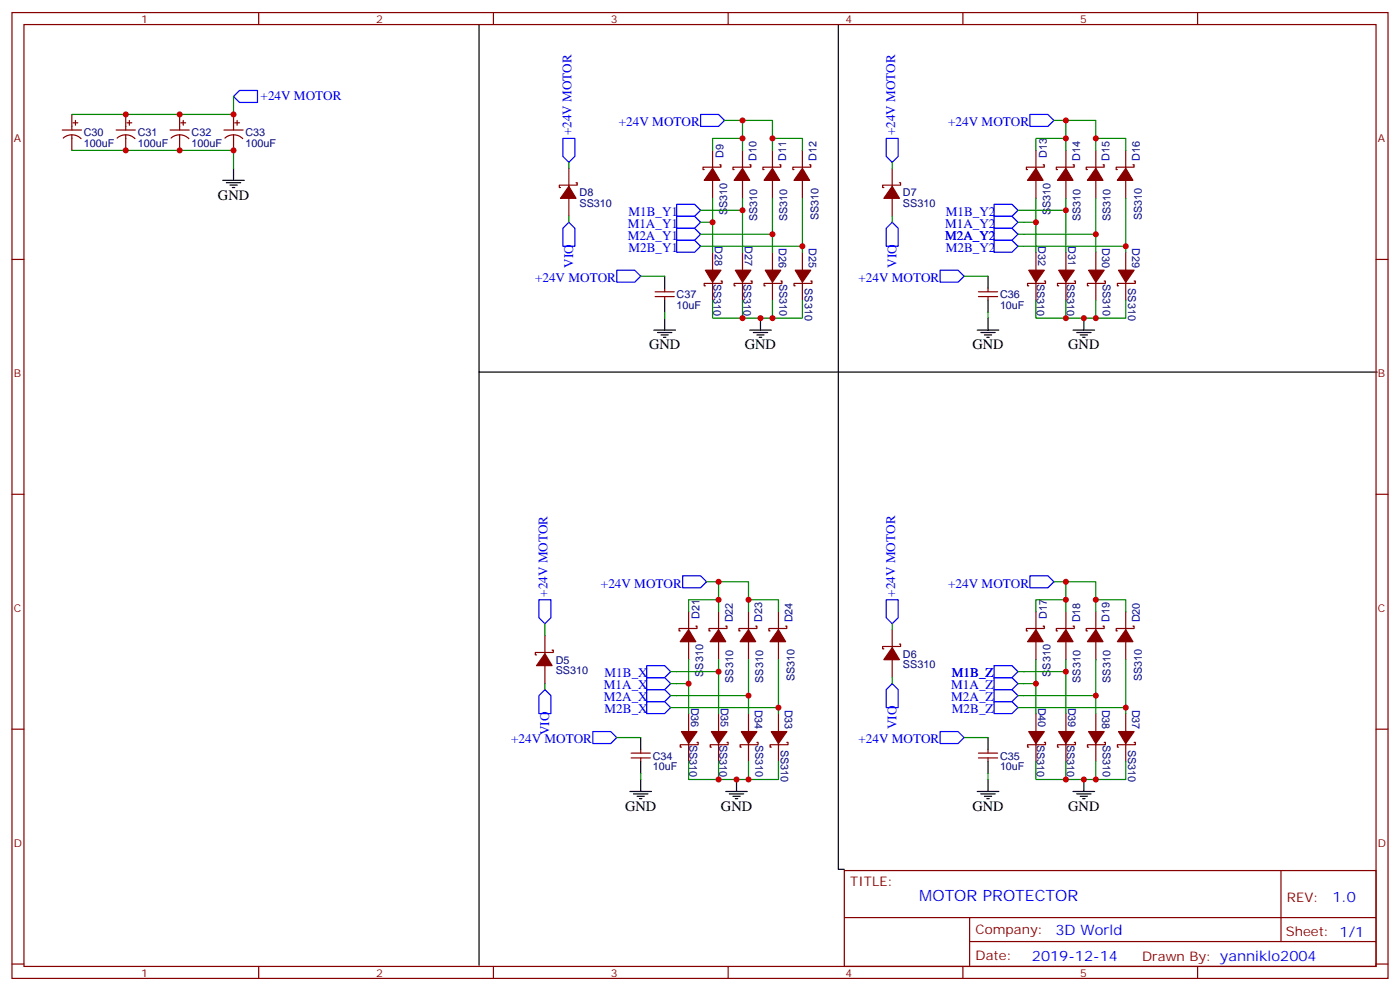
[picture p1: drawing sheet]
<svg xmlns="http://www.w3.org/2000/svg" width="412mm" height="292mm" viewBox="0 0 412 292" stroke-linecap="round" stroke-linejoin="round" font-family="sans-serif">
<g fill="none" stroke="#000" stroke-width=".35">
<path d="M141.1 7.2v102.3h105.8v146.4h1.8M246.9 7.2v102.3h158.8M65.6 53.1h6.4M66.7 53.8h4.2M67.7 54.5h2.1M68.4 55.2h.7M68.8 49.6v3.5M192.6 97.2h6.4M193.7 97.9h4.2M194.7 98.6h2.1M195.4 99.3h.7M195.8 81.3v3.5"/>
<path d="M195.8 88.4v3.5M195.8 93.7v3.5M220.8 97.2h6.4M221.9 97.9h4.2M223 98.6h2.1M223.7 99.3h.7M224 93.7v3.5M287.9 97.2h6.3M288.9 97.9h4.3M290 98.6h2.1M290.7 99.3h.7M291 81.3v3.5"/>
<path d="M291 88.4v3.5M291 93.7v3.5M316.1 97.2h6.3M317.1 97.9h4.3M318.2 98.6h2.1M318.9 99.3h.7M319.3 93.7v3.5M141.1 109.5v174.7M188.7 217.1v3.6M291 217.1v3.6M185.6 233h6.3M186.6 233.7h4.3"/>
<path d="M187.7 234.4h2.1M188.4 235.1h.7M188.7 224.2v3.5M188.7 229.5v3.5M213.8 233h6.3M214.8 233.7h4.3M215.9 234.4h2.1M216.6 235.1h.7M217 229.5v3.5M287.9 233h6.3M288.9 233.7h4.3M290 234.4h2.1"/>
<path d="M290.7 235.1h.7M291 224.2v3.5M291 229.5v3.5M316.1 233h6.3M317.1 233.7h4.3M318.2 234.4h2.1M318.9 235.1h.7M319.3 229.5v3.5"/>
</g>
<g fill="none" stroke="#870000" stroke-width=".35">
<path d="M3.5 3.7h405.4v284.3h-405.4zM7.1 7.2h398.2v277.3h-398.2zM76.2 3.7v3.5M145.3 3.7v3.5M214.5 3.7v3.5M283.6 3.7v3.5M352.8 3.7v3.5M18.3 38.3h5.7M21.2 33.7v4.6M21.2 39.7v4.6M21.5 36.2h1.4M22.2 35.5v1.4"/>
<path d="M34.2 38.3h5.7M37 33.7v4.6M37 39.7v4.6M37.4 36.2h1.4M38.1 35.5v1.4M50.1 38.3h5.6M52.9 33.7v4.6M52.9 39.7v4.6M53.3 36.2h1.4M54 35.5v1.4M66 38.3h5.6M68.8 33.7v4.6"/>
<path d="M68.8 39.7v4.6M69.1 36.2h1.5M69.8 35.5v1.4M18.6 40.7a3.8 3.8 0 0 1 5.3 .1M34.5 40.7a3.8 3.8 0 0 1 5.2 .1M50.4 40.7a3.8 3.8 0 0 1 5.2 .1M66.3 40.7a3.8 3.8 0 0 1 5.2 .1M167.6 49.6v5.3M167.6 58.4v5.3M169.7 53.8h.3v.7h-5.3v.7h.4M209.9 44.3v5.3M209.9 53.1v5.3"/>
<path d="M212 48.5h.4v.7h-5.3v.7h.3M218.7 44.3v5.3M218.7 53.1v5.3M220.8 48.5h.4v.7h-5.3v.7h.4M227.5 44.3v5.3M227.5 53.1v5.3M229.7 48.5h.3v.7h-5.3v.7h.4M236.4 44.3v5.3M236.4 53.1v5.3M238.5 48.5h.3v.7h-5.3v.7h.4M262.8 49.6v5.3M262.8 58.4v5.3"/>
<path d="M264.9 53.8h.4v.7h-5.3v.7h.3M305.2 44.3v5.3M305.2 53.1v5.3M307.3 48.5h.3v.7h-5.3v.7h.4M314 44.3v5.3M314 53.1v5.3M316.1 48.5h.3v.7h-5.3v.7h.4M322.8 44.3v5.3M322.8 53.1v5.3M324.9 48.5h.4v.7h-5.3v.7h.3M331.6 44.3v5.3M331.6 53.1v5.3"/>
<path d="M333.7 48.5h.4v.7h-5.3v.7h.3M3.5 76.4h3.6M209.9 74.3v5.3M218.7 74.3v5.3M227.5 74.3v5.3M236.4 74.3v5.3M305.2 74.3v5.3M314 74.3v5.3M322.8 74.3v5.3M331.6 74.3v5.3M405.3 76.4h3.6M193 87.3h5.6"/>
<path d="M193 85.9h5.6M195.8 84.8v1.1M195.8 87.3v1.1M209.9 83.1v5.3M212.4 82.7h.3v.7h-5.3v.7h.4M218.7 83.1v5.3M221.2 82.7h.3v.7h-5.2v.7h.3M227.5 83.1v5.3M230 82.7h.4v.7h-5.3v.7h.3M236.4 83.1v5.3M238.8 82.7h.4v.7h-5.3v.7h.3M288.2 87.3h5.7"/>
<path d="M288.2 85.9h5.7M291 84.8v1.1M291 87.3v1.1M305.2 83.1v5.3M307.6 82.7h.4v.7h-5.3v.7h.3M314 83.1v5.3M316.4 82.7h.4v.7h-5.3v.7h.4M322.8 83.1v5.3M325.3 82.7h.3v.7h-5.3v.7h.4M331.6 83.1v5.3M334.1 82.7h.3v.7h-5.3v.7h.4M3.5 145.5h3.6"/>
<path d="M405.3 145.5h3.6M160.5 187.1v5.3M160.5 196v5.3M162.6 191.4h.4v.7h-5.3v.7h.3M202.8 180.1v5.3M202.8 188.9v5.3M205 184.3h.3v.7h-5.3v.7h.4M211.7 180.1v5.3M211.7 188.9v5.3M213.8 184.3h.3v.7h-5.3v.7h.4M220.5 180.1v5.3M220.5 188.9v5.3"/>
<path d="M222.6 184.3h.4v.7h-5.3v.7h.3M229.3 180.1v5.3M229.3 188.9v5.3M231.4 184.3h.4v.7h-5.3v.7h.3M262.8 185.4v5.3M262.8 194.2v5.3M264.9 189.6h.4v.7h-5.3v.7h.3M305.2 180.1v5.3M305.2 188.9v5.3M307.3 184.3h.3v.7h-5.3v.7h.4M314 180.1v5.3M314 188.9v5.3"/>
<path d="M316.1 184.3h.3v.7h-5.3v.7h.4M322.8 180.1v5.3M322.8 188.9v5.3M324.9 184.3h.4v.7h-5.3v.7h.3M331.6 180.1v5.3M331.6 188.9v5.3M333.7 184.3h.4v.7h-5.3v.7h.3M3.5 214.7h3.6M202.8 210.1v5.3M202.8 218.9v5.3M205.3 218.5h.4v.8h-5.3v.7h.3M211.7 210.1v5.3"/>
<path d="M211.7 218.9v5.3M214.1 218.5h.4v.8h-5.3v.7h.3M220.5 210.1v5.3M220.5 218.9v5.3M223 218.5h.3v.8h-5.3v.7h.4M229.3 210.1v5.3M229.3 218.9v5.3M231.8 218.5h.3v.8h-5.3v.7h.4M305.2 210.1v5.3M305.2 218.9v5.3M307.6 218.5h.4v.8h-5.3v.7h.3M314 210.1v5.3"/>
<path d="M314 218.9v5.3M316.4 218.5h.4v.8h-5.3v.7h.4M322.8 210.1v5.3M322.8 218.9v5.3M325.3 218.5h.3v.8h-5.3v.7h.4M331.6 210.1v5.3M331.6 218.9v5.3M334.1 218.5h.3v.8h-5.3v.7h.4M405.3 214.7h3.6M185.9 223.1h5.7M185.9 221.7h5.7M188.7 220.7v1"/>
<path d="M188.7 223.1v1.1M288.2 223.1h5.7M288.2 221.7h5.7M291 220.7v1M291 223.1v1.1M248.7 256.3h156.6v28.2h-156.6zM377.3 256.3v20.9M248.7 270.1h156.5M285.6 277.2h119.6M285.6 270.1v14.2M3.5 283.8h3.6M76.2 284.5v3.5"/>
<path d="M145.3 284.5v3.5M214.5 284.5v3.5M283.6 284.5v3.5M352.8 284.5v3.5M405.3 283.8h3.6"/>
</g>
<g fill="#870000" stroke="#870000" stroke-width=".35">
<path d="M160.5 192.4l2.1 3.6h-4.6z"/>
<path d="M262.8 190.7l2.1 3.5h-4.6z"/>
<path d="M167.6 54.9l2.1 3.5h-4.6z"/>
<path d="M262.8 54.9l2.1 3.5h-4.6z"/>
<path d="M209.9 49.6l2.1 3.5h-4.6z"/>
<path d="M218.7 49.6l2.1 3.5h-4.5z"/>
<path d="M227.5 49.6l2.2 3.5h-4.6z"/>
<path d="M236.4 49.6l2.1 3.5h-4.6z"/>
<path d="M305.2 49.6l2.1 3.5h-4.6z"/>
<path d="M314 49.6l2.1 3.5h-4.6z"/>
<path d="M322.8 49.6l2.1 3.5h-4.6z"/>
<path d="M331.6 49.6l2.1 3.5h-4.6z"/>
<path d="M305.2 185.4l2.1 3.5h-4.6z"/>
<path d="M314 185.4l2.1 3.5h-4.6z"/>
<path d="M322.8 185.4l2.1 3.5h-4.6z"/>
<path d="M331.6 185.4l2.1 3.5h-4.6z"/>
<path d="M202.8 185.4l2.2 3.5h-4.6z"/>
<path d="M211.7 185.4l2.1 3.5h-4.6z"/>
<path d="M220.5 185.4l2.1 3.5h-4.6z"/>
<path d="M229.3 185.4l2.1 3.5h-4.6z"/>
<path d="M234.2 79.6h4.6l-2.4 3.5z"/>
<path d="M225.4 79.6h4.6l-2.5 3.5z"/>
<path d="M216.6 79.6h4.6l-2.5 3.5z"/>
<path d="M207.8 79.6h4.6l-2.5 3.5z"/>
<path d="M329.5 79.6h4.6l-2.5 3.5z"/>
<path d="M320.7 79.6h4.6l-2.5 3.5z"/>
<path d="M311.9 79.6h4.5l-2.4 3.5z"/>
<path d="M303 79.6h4.6l-2.4 3.5z"/>
<path d="M227.2 215.4h4.6l-2.5 3.5z"/>
<path d="M218.4 215.4h4.6l-2.5 3.5z"/>
<path d="M209.5 215.4h4.6l-2.4 3.5z"/>
<path d="M200.7 215.4h4.6l-2.5 3.5z"/>
<path d="M329.5 215.4h4.6l-2.5 3.5z"/>
<path d="M320.7 215.4h4.6l-2.5 3.5z"/>
<path d="M311.9 215.4h4.5l-2.4 3.5z"/>
<path d="M303 215.4h4.6l-2.4 3.5z"/>
</g>
<g fill="none" stroke="#00f" stroke-width=".35">
<path d="M68.8 28.4l1.8-1.8h5.2v3.6h-5.2zM206.4 33.7h5.3l1.7 1.8-1.7 1.7h-5.3zM303.4 33.7h5.3l1.7 1.8-1.7 1.7h-5.3zM165.8 40.7h3.5v5.3l-1.7 1.8-1.8-1.8zM261.1 40.7h3.5v5.3l-1.8 1.8-1.7-1.8zM167.6 65.4l1.7 1.8v5.3h-3.5v-5.3zM181.7 79.6h5.3l1.7 1.7-1.7 1.8h-5.3zM199.3 60.1h5.3l1.8 1.8-1.8 1.8h-5.3zM199.3 63.7h5.3l1.8 1.7-1.8 1.8h-5.3zM199.3 67.2h5.3l1.8 1.8-1.8 1.7h-5.3zM199.3 70.7h5.3l1.8 1.8-1.8 1.8h-5.3zM262.8 65.4l1.8 1.8v5.3h-3.5v-5.3z"/>
<path d="M276.9 79.6h5.3l1.8 1.7-1.8 1.8h-5.3zM292.8 60.1h5.3l1.8 1.8-1.8 1.8h-5.3zM292.8 63.7h5.3l1.8 1.7-1.8 1.8h-5.3zM292.8 67.2h5.3l1.8 1.8-1.8 1.7h-5.3zM292.8 70.7h5.3l1.8 1.8-1.8 1.8h-5.3zM158.7 176.6h3.6v5.3l-1.8 1.7-1.8-1.7zM201.1 169.5h5.3l1.7 1.8-1.7 1.7h-5.3zM261.1 176.6h3.5v5.3l-1.8 1.7-1.7-1.7zM303.4 169.5h5.3l1.7 1.8-1.7 1.7h-5.3zM190.5 196h5.3l1.8 1.7-1.8 1.8h-5.3zM190.5 199.5h5.3l1.8 1.8-1.8 1.7h-5.3zM292.8 199.5h5.3l1.8 1.8-1.8 1.7h-5.3z"/>
<path d="M292.8 196h5.3l1.8 1.7-1.8 1.8h-5.3zM158.7 204.8l1.8-1.8 1.8 1.8v5.3h-3.6zM174.6 215.4h5.3l1.8 1.7-1.8 1.8h-5.3zM190.5 203h5.3l1.8 1.8-1.8 1.8h-5.3zM190.5 206.6h5.3l1.8 1.7-1.8 1.8h-5.3zM262.8 201.3l1.8 1.7v5.3h-3.5v-5.3zM276.9 215.4h5.3l1.8 1.7-1.8 1.8h-5.3zM292.8 206.6h5.3l1.8 1.7-1.8 1.8h-5.3zM292.8 203h5.3l1.8 1.8-1.8 1.8h-5.3z"/>
</g>
<g fill="none" stroke="#008700" stroke-width=".35">
<path d="M68.8 28.4v5.3h-47.6M213.4 35.5h14.1v8.8M218.7 35.5v8.8M310.4 35.5h12.4v8.8M314 35.5v8.8M21.2 44.3h47.6v5.3M167.6 47.8v1.8M209.9 58.4v7h-3.5M218.7 40.7h-8.8v3.6M218.7 58.4v3.5h-12.3M227.5 40.7h8.9v3.6M227.5 58.4v10.6h-21.1"/>
<path d="M236.4 58.4v14.1h-30M262.8 47.8v1.8M305.2 58.4v7h-5.3M314 58.4v3.5h-14.1M314 40.7h-8.8v3.6M322.8 58.4v10.6h-22.9M322.8 40.7h8.8v3.6M331.6 58.4v14.1h-31.7M167.6 63.7v1.7M209.9 65.4v8.9M218.7 61.9v12.4M227.5 69v5.3"/>
<path d="M236.4 72.5v1.8M262.8 63.7v1.7M305.2 65.4v8.9M314 61.9v12.4M322.8 69v5.3M331.6 72.5v1.8M188.7 81.3h7.1M195.8 91.9v1.8M209.9 88.4v5.3h8.8M218.7 88.4v5.3h8.8v-5.3M236.4 88.4v5.3h-8.9M284 81.3h7"/>
<path d="M291 91.9v1.8M305.2 88.4v5.3h8.8M314 88.4v5.3h8.8v-5.3M331.6 88.4v5.3h-8.8M208.1 171.3h12.4v8.8M211.7 176.6h-8.9v3.5M211.7 171.3v8.8M220.5 176.6h8.8v3.5M310.4 171.3h12.4v8.8M314 176.6h-8.8v3.5M314 171.3v8.8M322.8 176.6h8.8v3.5"/>
<path d="M160.5 183.6v3.5M202.8 194.2v7.1h-5.2M211.7 194.2v3.5h-14.1M211.7 197.7v12.4M220.5 194.2v10.6h-22.9M229.3 194.2v14.1h-31.7M262.8 183.6v1.8M262.8 199.5v1.8M305.2 194.2v7.1h-5.3M314 194.2v3.5h-14.1M314 197.7v12.4M322.8 194.2v10.6h-22.9"/>
<path d="M331.6 194.2v14.1h-31.7M160.5 201.3v1.7M181.7 217.1h7M202.8 201.3v8.8M220.5 204.8v5.3M229.3 208.3v1.8M284 217.1h7M305.2 201.3v8.8M322.8 204.8v5.3M331.6 208.3v1.8M188.7 227.7v1.8M202.8 224.2v5.3h8.9"/>
<path d="M211.7 224.2v5.3h8.8v-5.3M229.3 224.2v5.3h-8.8M291 227.7v1.8M305.2 224.2v5.3h8.8M314 224.2v5.3h8.8v-5.3M331.6 224.2v5.3h-8.8"/>
</g>
<g fill="#c00">
<circle cx="37" cy="44.3" r=".88"/>
<circle cx="322.8" cy="176.6" r=".88"/>
<circle cx="68.8" cy="44.3" r=".88"/>
<circle cx="331.6" cy="72.5" r=".88"/>
<circle cx="305.2" cy="65.4" r=".88"/>
<circle cx="314" cy="40.7" r=".88"/>
<circle cx="314" cy="93.7" r=".88"/>
<circle cx="319.3" cy="93.7" r=".88"/>
<circle cx="322.8" cy="93.7" r=".88"/>
<circle cx="314" cy="35.5" r=".88"/>
<circle cx="322.8" cy="40.7" r=".88"/>
<circle cx="314" cy="61.9" r=".88"/>
<circle cx="322.8" cy="69" r=".88"/>
<circle cx="236.4" cy="72.5" r=".88"/>
<circle cx="209.9" cy="65.4" r=".88"/>
<circle cx="218.7" cy="40.7" r=".88"/>
<circle cx="218.7" cy="93.7" r=".88"/>
<circle cx="224" cy="93.7" r=".88"/>
<circle cx="227.5" cy="93.7" r=".88"/>
<circle cx="218.7" cy="35.5" r=".88"/>
<circle cx="227.5" cy="40.7" r=".88"/>
<circle cx="218.7" cy="61.9" r=".88"/>
<circle cx="227.5" cy="69" r=".88"/>
<circle cx="220.5" cy="204.8" r=".88"/>
<circle cx="211.7" cy="197.7" r=".88"/>
<circle cx="220.5" cy="176.6" r=".88"/>
<circle cx="211.7" cy="171.3" r=".88"/>
<circle cx="220.5" cy="229.5" r=".88"/>
<circle cx="217" cy="229.5" r=".88"/>
<circle cx="211.7" cy="229.5" r=".88"/>
<circle cx="211.7" cy="176.6" r=".88"/>
<circle cx="202.8" cy="201.3" r=".88"/>
<circle cx="229.3" cy="208.3" r=".88"/>
<circle cx="322.8" cy="204.8" r=".88"/>
<circle cx="314" cy="197.7" r=".88"/>
<circle cx="314" cy="171.3" r=".88"/>
<circle cx="322.8" cy="229.5" r=".88"/>
<circle cx="319.3" cy="229.5" r=".88"/>
<circle cx="314" cy="229.5" r=".88"/>
<circle cx="314" cy="176.6" r=".88"/>
<circle cx="305.2" cy="201.3" r=".88"/>
<circle cx="331.6" cy="208.3" r=".88"/>
<circle cx="68.8" cy="33.7" r=".88"/>
<circle cx="52.9" cy="33.7" r=".88"/>
<circle cx="37" cy="33.7" r=".88"/>
<circle cx="52.9" cy="44.3" r=".88"/>
</g>
<text font-size="4.6" fill="#00f" x="270.8" y="265.3">MOTOR PROTECTOR</text>
<g font-size="4.2">
<text x="64.2" y="58.7">GND</text>
<text x="191.2" y="102.8">GND</text>
<text x="219.4" y="102.8">GND</text>
<text x="286.5" y="102.8">GND</text>
<text x="314.7" y="102.8">GND</text>
<text x="184.1" y="238.7">GND</text>
<text x="212.4" y="238.7">GND</text>
<text x="286.5" y="238.7">GND</text>
<text x="314.7" y="238.7">GND</text>
</g>
<g font-size="4.2" fill="#00f">
<text x="392.5" y="265.6">1.0</text>
<text x="310.9" y="275.1">3D World</text>
<text x="304" y="282.9">2019-12-14</text>
</g>
<g font-size="3.9" fill="#00f">
<text x="76.8" y="29.3">+24V MOTOR</text>
<text x="168.3" y="39.9" transform="rotate(-90 168.3 39.9)">+24V MOTOR</text>
<text x="182.3" y="37.2">+24V MOTOR</text>
<text x="263.7" y="39.8" transform="rotate(-90 263.7 39.8)">+24V MOTOR</text>
<text x="279.3" y="37.2">+24V MOTOR</text>
<text x="185.1" y="63.5">M1B_Y1</text>
<text x="278.6" y="63.5">M1B_Y2</text>
<text x="184.9" y="67">M1A_Y1</text>
<text x="184.9" y="70.5">M2A_Y1</text>
<text x="278.4" y="70.5">M2A_Y2</text>
<text x="278.4" y="67">M1A_Y2</text>
<text x="185.1" y="74.1">M2B_Y1</text>
<text x="278.6" y="74.1">M2B_Y2</text>
<text x="157.6" y="83">+24V MOTOR</text>
<text x="168.8" y="78.9" transform="rotate(-90 168.8 78.9)">VIO</text>
<text x="252.9" y="83">+24V MOTOR</text>
<text x="264.1" y="78.9" transform="rotate(-90 264.1 78.9)">VIO</text>
<text x="177" y="173">+24V MOTOR</text>
<text x="279.3" y="173">+24V MOTOR</text>
<text x="161.3" y="175.7" transform="rotate(-90 161.3 175.7)">+24V MOTOR</text>
<text x="263.7" y="175.7" transform="rotate(-90 263.7 175.7)">+24V MOTOR</text>
<text x="177.9" y="202.8">M1A_X</text>
<text x="178.1" y="199.3">M1B_X</text>
<text x="280.2" y="202.8">M1A_Z</text>
<text x="280.4" y="199.3">M1B_Z</text>
<text x="177.9" y="206.4">M2A_X</text>
<text x="178.1" y="209.9">M2B_X</text>
<text x="280.2" y="206.4">M2A_Z</text>
<text x="280.4" y="209.9">M2B_Z</text>
<text x="264.1" y="214.7" transform="rotate(-90 264.1 214.7)">VIO</text>
<text x="150.6" y="218.9">+24V MOTOR</text>
<text x="161.8" y="216.5" transform="rotate(-90 161.8 216.5)">VIO</text>
<text x="252.9" y="218.9">+24V MOTOR</text>
</g>
<g font-size="3.9" fill="#800">
<text x="250.5" y="260.9">TITLE:</text>
<text x="379.1" y="265.6">REV:</text>
<text x="287.4" y="275.1">Company:</text>
<text x="378.7" y="275.7">Sheet: 1/1</text>
<text x="287.4" y="282.8">Date:</text>
<text x="336.4" y="282.8">Drawn By: yanniklo2004</text>
</g>
<g font-size="3.2" fill="#800">
<text x="41.6" y="6.7">1</text>
<text x="110.8" y="6.7">2</text>
<text x="179.9" y="6.7">3</text>
<text x="249.1" y="6.7">4</text>
<text x="318.2" y="6.7">5</text>
<text x="4.1" y="41.8">A</text>
<text x="405.9" y="41.8">A</text>
<text x="4.1" y="110.9">B</text>
<text x="405.9" y="110.9">B</text>
<text x="4.1" y="180.1">C</text>
<text x="405.9" y="180.1">C</text>
<text x="4.1" y="249.2">D</text>
<text x="405.9" y="249.2">D</text>
<text x="41.6" y="287.5">1</text>
<text x="110.8" y="287.5">2</text>
<text x="179.9" y="287.5">3</text>
<text x="249.1" y="287.5">4</text>
<text x="318.2" y="287.5">5</text>
</g>
<g font-size="3.2" fill="#000080">
<text x="24.7" y="40.1">C30</text>
<text x="40.6" y="40.1">C31</text>
<text x="56.4" y="40.1">C32</text>
<text x="72.3" y="40.1">C33</text>
<text x="24.7" y="43.3">100uF</text>
<text x="40.6" y="43.3">100uF</text>
<text x="56.4" y="43.3">100uF</text>
<text x="72.3" y="43.3">100uF</text>
<text x="213.2" y="46.5" transform="rotate(-90 213.2 46.5)">D9</text>
<text x="222.9" y="47.4" transform="rotate(-90 222.9 47.4)">D10</text>
<text x="231.6" y="47.3" transform="rotate(-90 231.6 47.3)">D11</text>
<text x="240.5" y="47.4" transform="rotate(-90 240.5 47.4)">D12</text>
<text x="308.4" y="46.5" transform="rotate(-90 308.4 46.5)">D13</text>
<text x="318.1" y="47.4" transform="rotate(-90 318.1 47.4)">D14</text>
<text x="326.8" y="47.3" transform="rotate(-90 326.8 47.3)">D15</text>
<text x="335.8" y="47.4" transform="rotate(-90 335.8 47.4)">D16</text>
<text x="170.7" y="57.8">D8</text>
<text x="266" y="57.8">D7</text>
<text x="170.7" y="61">SS310</text>
<text x="214.2" y="63.4" transform="rotate(-90 214.2 63.4)">SS310</text>
<text x="223.1" y="65.2" transform="rotate(-90 223.1 65.2)">SS310</text>
<text x="231.8" y="65.2" transform="rotate(-90 231.8 65.2)">SS310</text>
<text x="241.1" y="64.7" transform="rotate(-90 241.1 64.7)">SS310</text>
<text x="266" y="61">SS310</text>
<text x="309.5" y="63.4" transform="rotate(-90 309.5 63.4)">SS310</text>
<text x="318.3" y="65.2" transform="rotate(-90 318.3 65.2)">SS310</text>
<text x="327.1" y="65.2" transform="rotate(-90 327.1 65.2)">SS310</text>
<text x="336.3" y="64.7" transform="rotate(-90 336.3 64.7)">SS310</text>
<text x="210.6" y="72.5" transform="rotate(90 210.6 72.5)">D28</text>
<text x="219.4" y="72.5" transform="rotate(90 219.4 72.5)">D27</text>
<text x="229.4" y="73.1" transform="rotate(90 229.4 73.1)">D26</text>
<text x="238.2" y="73.1" transform="rotate(90 238.2 73.1)">D25</text>
<text x="305.9" y="72.5" transform="rotate(90 305.9 72.5)">D32</text>
<text x="314.7" y="72.5" transform="rotate(90 314.7 72.5)">D31</text>
<text x="324.7" y="73.1" transform="rotate(90 324.7 73.1)">D30</text>
<text x="333.5" y="73.1" transform="rotate(90 333.5 73.1)">D29</text>
<text x="210.2" y="83.5" transform="rotate(90 210.2 83.5)">SS310</text>
<text x="219" y="83.5" transform="rotate(90 219 83.5)">SS310</text>
<text x="229.6" y="83.5" transform="rotate(90 229.6 83.5)">SS310</text>
<text x="305.4" y="83.5" transform="rotate(90 305.4 83.5)">SS310</text>
<text x="314.3" y="83.5" transform="rotate(90 314.3 83.5)">SS310</text>
<text x="324.8" y="83.5" transform="rotate(90 324.8 83.5)">SS310</text>
<text x="199.3" y="87.8">C37</text>
<text x="237.1" y="84.8" transform="rotate(90 237.1 84.8)">SS310</text>
<text x="294.6" y="87.8">C36</text>
<text x="332.3" y="84.8" transform="rotate(90 332.3 84.8)">SS310</text>
<text x="199.3" y="90.9">10uF</text>
<text x="294.6" y="90.9">10uF</text>
<text x="206.1" y="182.3" transform="rotate(-90 206.1 182.3)">D21</text>
<text x="215.8" y="183.2" transform="rotate(-90 215.8 183.2)">D22</text>
<text x="224.5" y="183.1" transform="rotate(-90 224.5 183.1)">D23</text>
<text x="233.5" y="183.2" transform="rotate(-90 233.5 183.2)">D24</text>
<text x="308.4" y="182.3" transform="rotate(-90 308.4 182.3)">D17</text>
<text x="318.1" y="183.2" transform="rotate(-90 318.1 183.2)">D18</text>
<text x="326.8" y="183.1" transform="rotate(-90 326.8 183.1)">D19</text>
<text x="335.8" y="183.2" transform="rotate(-90 335.8 183.2)">D20</text>
<text x="163.7" y="195.3">D5</text>
<text x="266" y="196.8">SS310</text>
<text x="266" y="193.6">D6</text>
<text x="163.7" y="198.6">SS310</text>
<text x="207.2" y="199.2" transform="rotate(-90 207.2 199.2)">SS310</text>
<text x="216" y="201" transform="rotate(-90 216 201)">SS310</text>
<text x="224.8" y="201" transform="rotate(-90 224.8 201)">SS310</text>
<text x="234" y="200.6" transform="rotate(-90 234 200.6)">SS310</text>
<text x="309.5" y="199.2" transform="rotate(-90 309.5 199.2)">SS310</text>
<text x="318.3" y="201" transform="rotate(-90 318.3 201)">SS310</text>
<text x="327.1" y="201" transform="rotate(-90 327.1 201)">SS310</text>
<text x="336.3" y="200.6" transform="rotate(-90 336.3 200.6)">SS310</text>
<text x="203.6" y="208.3" transform="rotate(90 203.6 208.3)">D36</text>
<text x="212.4" y="208.3" transform="rotate(90 212.4 208.3)">D35</text>
<text x="222.4" y="208.9" transform="rotate(90 222.4 208.9)">D34</text>
<text x="231.2" y="208.9" transform="rotate(90 231.2 208.9)">D33</text>
<text x="305.9" y="208.3" transform="rotate(90 305.9 208.3)">D40</text>
<text x="314.7" y="208.3" transform="rotate(90 314.7 208.3)">D39</text>
<text x="324.7" y="208.9" transform="rotate(90 324.7 208.9)">D38</text>
<text x="333.5" y="208.9" transform="rotate(90 333.5 208.9)">D37</text>
<text x="203.1" y="219.3" transform="rotate(90 203.1 219.3)">SS310</text>
<text x="211.9" y="219.3" transform="rotate(90 211.9 219.3)">SS310</text>
<text x="222.5" y="219.3" transform="rotate(90 222.5 219.3)">SS310</text>
<text x="230" y="220.7" transform="rotate(90 230 220.7)">SS310</text>
<text x="305.4" y="219.3" transform="rotate(90 305.4 219.3)">SS310</text>
<text x="314.3" y="219.3" transform="rotate(90 314.3 219.3)">SS310</text>
<text x="324.8" y="219.3" transform="rotate(90 324.8 219.3)">SS310</text>
<text x="332.3" y="220.7" transform="rotate(90 332.3 220.7)">SS310</text>
<text x="192.3" y="226.7">10uF</text>
<text x="192.3" y="223.6">C34</text>
<text x="294.6" y="226.7">10uF</text>
<text x="294.6" y="223.6">C35</text>
</g>
</svg>
